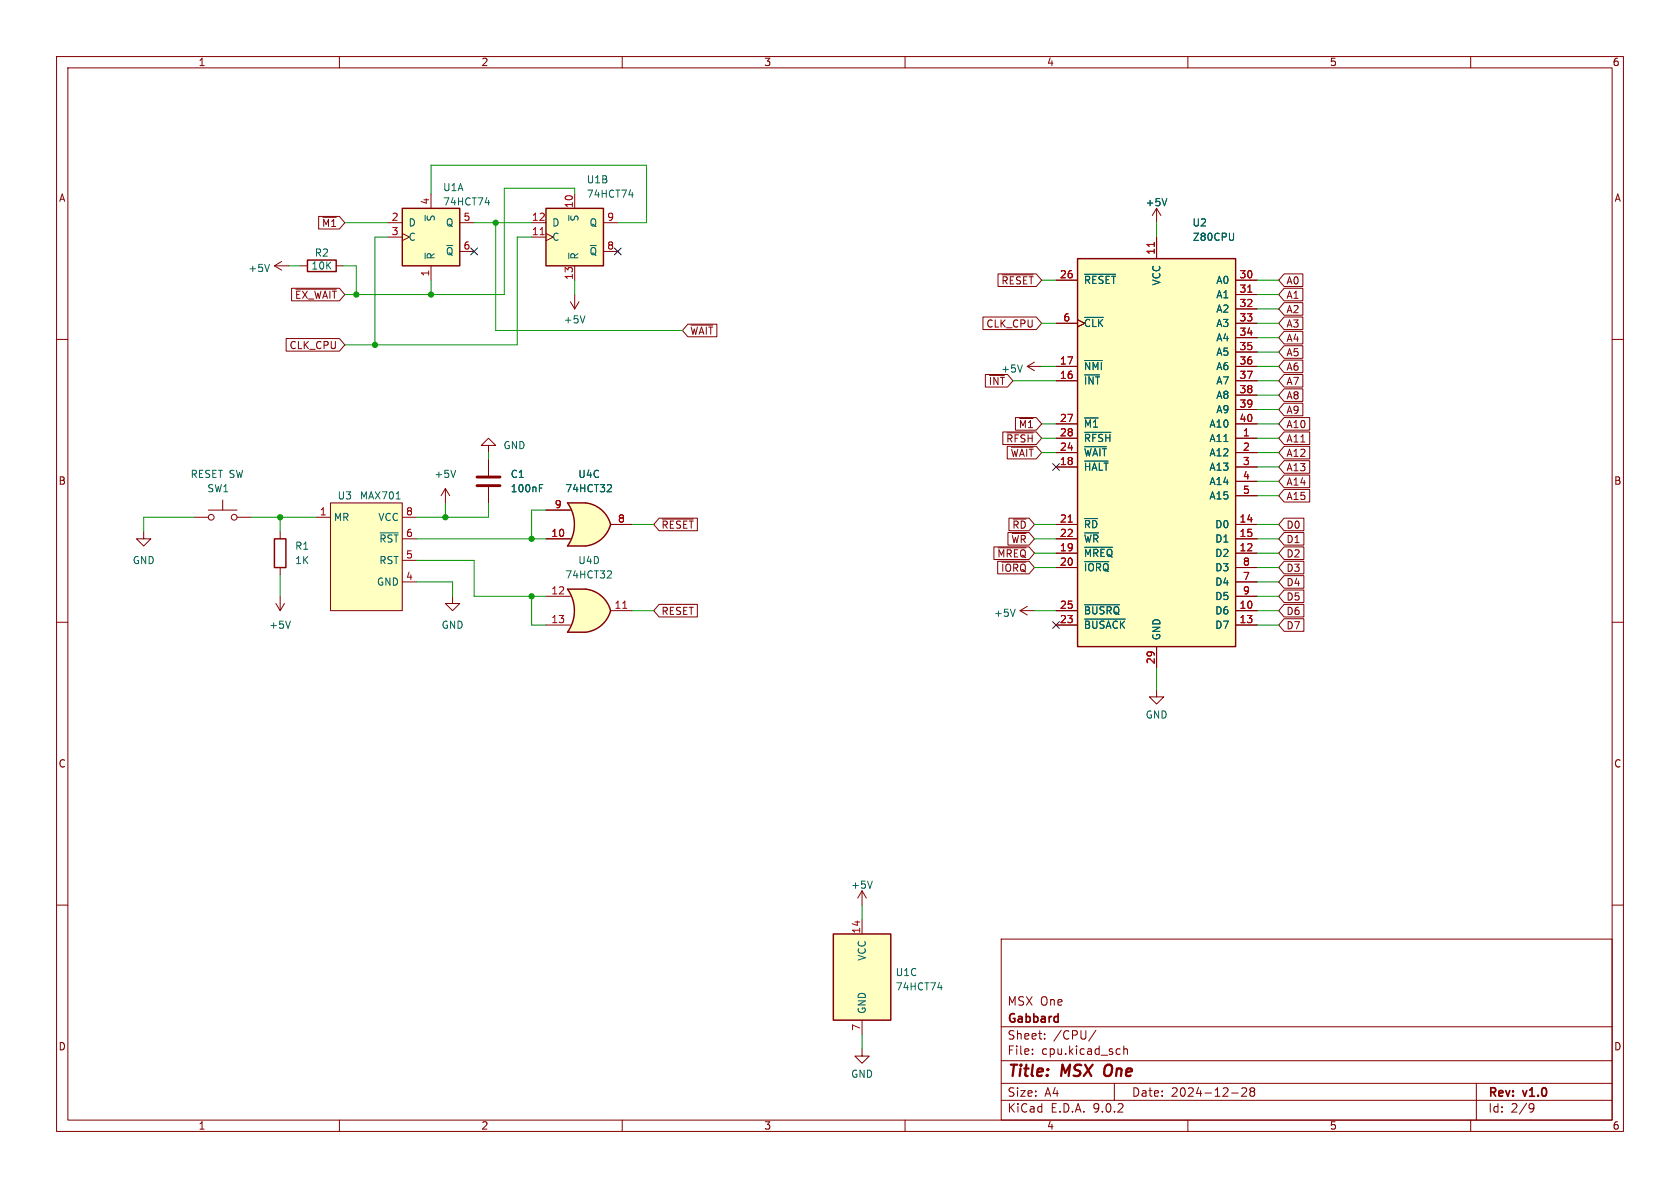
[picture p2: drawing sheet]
<svg xmlns="http://www.w3.org/2000/svg" width="297mm" height="210mm" viewBox="0 0 297 210" stroke-linecap="round" stroke-linejoin="round" font-family="sans-serif">
<g fill="none" stroke="#840000" stroke-width=".18">
<path d="M10 10h277v190h-277zM12 12h273v186h-273zM60 10v2M110 10v2M160 10v2M210 10v2M260 10v2M10 60h2M285 60h2M10 110h2M285 110h2M152.4 157.5l-.8 1.3"/>
<path d="M152.4 157.5l.8 1.3M152.4 157.5v2.5M10 160h2M177 166h108v32h-108zM285 160h2M60 198v2M110 198v2M160 198v2M177 194.5h108M177 191.5h108M177 187.5h108M177 181.5h108"/>
<path d="M182.5 186.3v.1M182.5 185.5v.1M184.7 183.6v.1M184.7 182.8v.1M193.7 182.1l-1.2 2M197 191.5v3M197.9 185.4l.1 .1M198 186.3l-.1 .1M198.7 184.9v1.5M198.7 185.5l.2-.1 .3 .1 .1 .9M210 198v2M217.7 193.2h1.2"/>
<path d="M219.5 192.4l.6-.1 .2 .1 .1 .3-.9 1.1h.9M221.2 192.9l-.2-.2 .2-.4 .5 .1 .1 .2-.3 .3M221.2 192.9l-.2 .3v.5l.2 .1 .5-.1 .1-.2-.1-.4-.2-.2M221.2 192.9h.3M260 198v2M261 191.5v6.5M270.6 195.1l.5 .1a.99 .99 0 0 1-.4 1.4h-.2M271.2 195.7l-.3 .3h-.3"/>
</g>
<path d="M195.4 188.5a1.5 1.5 0 0 0 0 1.6" fill="none" stroke="#840000" stroke-width=".4"/>
<path d="M154.2 155.8l-.4 1.2" fill="none" stroke="#006464" stroke-width=".18"/>
<path d="M190.5 45.7h27.9v68.6h-27.9z" fill="#ffffc2"/>
<path d="M190.5 45.7h27.9v68.6h-27.9zM48.5 95.3h2v5h-2z" fill="none" stroke="#840000" stroke-width=".25"/>
<g fill="none" stroke="#840000" stroke-width=".18">
<path d="M186.7 49.5h3.8M186.7 57.2h3.8M190.5 56.5l1.3 .7-1.3 .6M204.5 41.9v3.8M218.4 49.5h3.8M218.4 57.2h3.8M218.4 52.1h3.8M218.4 54.6h3.8M218.4 59.7h3.8M186.7 64.8h3.8M186.7 67.3h3.8M186.7 74.9h3.8"/>
<path d="M186.7 77.5h3.8M218.4 64.8h3.8M218.4 67.3h3.8M218.4 74.9h3.8M218.4 77.5h3.8M218.4 62.2h3.8M218.4 69.9h3.8M218.4 72.4h3.8M49.5 94v1.3M186.7 80h3.8M186.7 82.6h3.8M186.7 92.7h3.8"/>
<path d="M186.7 95.3h3.8M186.7 97.8h3.8M218.4 80h3.8M218.4 82.6h3.8M218.4 92.7h3.8M218.4 95.3h3.8M218.4 97.8h3.8M218.4 85.1h3.8M218.4 87.6h3.8M48.8 106.7l.7 1.3M49.5 100.3v1.3M49.5 105.4v2.6"/>
<path d="M50.3 106.7l-.8 1.3M186.7 100.3h3.8M186.7 108h3.8M186.7 110.5h3.8M204.5 114.3v3.8M218.4 100.3h3.8M218.4 108h3.8M218.4 110.5h3.8M218.4 102.9h3.8M218.4 105.4h3.8"/>
</g>
<g fill="none" stroke="#006464" stroke-width=".18">
<path d="M191.7 48.5h5.5M191.7 56.1h3.4M218.1 41.2l-.1 1.2M191.7 63.7h3.2M191.7 73.9h2.5M191.7 76.4h4.7M191.7 79h3.9M191.7 81.5h4.2M191.7 91.7h2.3M191.7 96.7h5M191.7 99.3h4.3M51.3 109.8l-.4 1.3"/>
<path d="M191.7 106.9h6.2M191.7 109.4h7.2"/>
</g>
<path d="M204.1 42.8v.8M220.6 51.7h.7M188.8 92.3h.8" fill="none" stroke="#a90000" stroke-width=".18"/>
<path d="M58.4 88.9h12.7v19.1h-12.7z" fill="#ffffc2"/>
<g fill="none" stroke="#840000" stroke-width=".18">
<path d="M204.5 36.8l-.8 1.3M204.5 36.8l.7 1.3M204.5 36.8v2.6M181.6 64.8l1.3 .7M181.6 64.8h2.5M182.9 64l-1.3 .8M55.9 91.4h2.5M58.4 88.9h12.7v19.1h-12.7zM71.1 91.4h2.6M71.1 95.3h2.6M71.1 99.1h2.6M71.1 102.9h2.6"/>
<path d="M80 105.4v1.3h1.3l-1.3 1.3-1.3-1.3h1.3M180.3 108l1.3 .7M180.3 108h2.6M181.6 107.2l-1.3 .8M204.5 121.9v1.3h1.2l-1.2 1.3-1.3-1.3h1.3"/>
</g>
<path d="M206.3 35.1l-.4 1.3M180.7 64.5l-.4 1.3M67.2 94.2h3.2M70 88.2h.8M179.5 107.7l-.5 1.3" fill="none" stroke="#006464" stroke-width=".18"/>
<path d="M100.3 104.1h3.2M100.3 111.8h3.2" fill="none" stroke="#ffffc2" stroke-width=".18"/>
<g fill="#ffffc2" stroke="#ffffc2" stroke-width=".18">
<path d="M102.9 106.6l5 1.4a5.2 5.2 0 0 1-4.4 3.8z"/>
<path d="M103.5 104.1a5.1 5.1 0 0 1 4.4 3.9l-4.9 1.2z"/>
</g>
<path d="M100.3 104.1h3.2v7.7h-3.2a6.7 6.7 0 0 0 0-7.7z" fill="#ffffc2"/>
<path d="M107.9 108a5.1 5.1 0 0 0-4.4-3.9h-3.2a6.6 6.6 0 0 1 0 7.7h3.2M107.9 108a5.2 5.2 0 0 1-4.4 3.8" fill="none" stroke="#840000" stroke-width=".25"/>
<path d="M78.7 86.4l-.7 1.2M78.7 86.4l.8 1.2M78.7 86.4v2.5M96.5 105.4h4.3M96.5 110.5h4.3M107.9 108h3.9" fill="none" stroke="#840000" stroke-width=".18"/>
<path d="M110.1 107.5h.7" fill="none" stroke="#a90000" stroke-width=".18"/>
<path d="M80.6 83.1l-.5 1.3M107.9 100.9l.2 .3-.1 .3-.7 .7h.8" fill="none" stroke="#006464" stroke-width=".18"/>
<path d="M71.1 36.8h10.2v10.2h-10.2z" fill="#ffffc2"/>
<path d="M71.1 36.8h10.2v10.2h-10.2zM54.4 46h5v2h-5z" fill="none" stroke="#840000" stroke-width=".25"/>
<g fill="none" stroke="#840000" stroke-width=".18">
<path d="M68.6 39.4h2.5M76.2 34.3v2.5M81.3 39.4h2.5M48.5 47l1.3 .8M48.5 47h2.6M49.8 46.2l-1.3 .8M53.1 47h1.3M59.4 47h1.3M68.6 41.9h2.5M71.1 41.3l1.3 .6-1.3 .6M76.2 47v2.5M81.3 44.5h2.5"/>
<path d="M86.4 78.7h1.2l-1.2-1.2-1.3 1.2h1.3v1.3M25.4 94v1.3h1.3l-1.3 1.2-1.3-1.2h1.3M34.3 91.4h2.5M36.8 90.2h5.1M39.4 88.4v1.8M41.9 91.4h2.5M86.4 81.3v2.8M86.4 86.1v2.8M152.4 185.4v1.3h1.3l-1.3 1.3-1.3-1.3h1.3"/>
<circle cx="37.3" cy="91.4" r=".51"/>
<circle cx="41.4" cy="91.4" r=".51"/>
</g>
<path d="M85.8 35.8h.8M86.4 35.4v.8M47.6 46.7l-.4 1.3M75.2 44.7v1M95.4 86.3h.4M95.4 85.7h.6" fill="none" stroke="#006464" stroke-width=".18"/>
<path d="M84.3 84.3h4.1M84.3 85.9h4.1" fill="none" stroke="#840000" stroke-width=".51"/>
<path d="M96.5 36.8h10.2v10.2h-10.2z" fill="#ffffc2"/>
<path d="M96.5 36.8h10.2v10.2h-10.2z" fill="none" stroke="#840000" stroke-width=".25"/>
<path d="M94 39.4h2.5M101.6 34.3v2.5M106.7 39.4h2.5M94 41.9h2.5M96.5 41.3l1.3 .6-1.3 .6M101.6 47v2.5M106.7 44.5h2.5" fill="none" stroke="#840000" stroke-width=".18"/>
<path d="M95.5 41.5h.7" fill="none" stroke="#a90000" stroke-width=".18"/>
<path d="M111.2 34.4h.8M111.8 34v.9M100.6 44.7v1" fill="none" stroke="#006464" stroke-width=".18"/>
<path d="M147.3 165.1h10.2v15.2h-10.2z" fill="#ffffc2"/>
<path d="M147.3 165.1h10.2v15.2h-10.2z" fill="none" stroke="#840000" stroke-width=".25"/>
<path d="M152.4 162.6v2.5M152.4 180.3v2.6" fill="none" stroke="#840000" stroke-width=".18"/>
<path d="M165.8 174.6h.8M166.4 174.2v.8" fill="none" stroke="#006464" stroke-width=".18"/>
<path d="M100.3 88.9h3.2M100.3 96.5h3.2" fill="none" stroke="#ffffc2" stroke-width=".18"/>
<g fill="#ffffc2" stroke="#ffffc2" stroke-width=".18">
<path d="M102.9 91.4l5 1.3a5.2 5.2 0 0 1-4.4 3.8z"/>
<path d="M103.5 88.9a5.1 5.1 0 0 1 4.4 3.8l-4.9 1.3z"/>
</g>
<path d="M100.3 88.9h3.2v7.6h-3.2a6.7 6.7 0 0 0 0-7.6z" fill="#ffffc2"/>
<path d="M103.5 96.5h-3.2a6.6 6.6 0 0 0 0-7.6h3.2a5.1 5.1 0 0 1 4.4 3.8 5.2 5.2 0 0 1-4.4 3.8" fill="none" stroke="#840000" stroke-width=".25"/>
<g fill="none" stroke="#840000" stroke-width=".18">
<path d="M56.3 38.3h3.7l1 1.1-1 1.1h-3.7zM57.1 38.4h2.4M50.6 59.8h9.4l1 1.2-1 1.1h-9.4zM51.6 51h8.4l1 1.1-1 1.1h-8.4zM52.3 51.1h7.2M100.8 53.3l.8 1.3M101.6 52.1v2.5M102.4 53.3l-.8 1.3M121.6 57.3h5.1v2.2h-5.1l-1-1.1zM122.1 57.5h3.9M173.8 56h9.4l.9 1.2-.9 1.1h-9.4zM176.4 48.4h6.8l.9 1.1-.9 1.1h-6.8z"/>
<path d="M177.2 48.6h5.5M186.7 49.5h3.8M186.7 57.2h3.8M190.5 56.5l1.3 .7-1.3 .6M204.5 41.9v3.8M218.4 49.5h3.8M218.4 57.2h3.8M218.4 52.1h3.8M218.4 54.6h3.8M218.4 59.7h3.8M227 51h3.3v2.2h-3.3l-.9-1.1zM227 56h3.3v2.3h-3.3l-.9-1.1z"/>
<path d="M227 53.5h3.3v2.2h-3.3l-.9-1.1zM227 48.4h3.3v2.2h-3.3l-.9-1.1zM227 58.6h3.3v2.2h-3.3l-.9-1.1zM174.2 66.2h3.9l1 1.1-1 1.1h-3.9zM174.9 66.4h2.7M177.3 76.4h5.9l.9 1.1-.9 1.1h-5.9zM178 76.5h4.7M178.1 78.9h5.1l.9 1.1-.9 1.1h-5.1zM178.8 79.1h3.9M179.5 73.8h3.7l.9 1.1-.9 1.1h-3.7zM180.2 74h2.5M186.7 64.8h3.8"/>
<path d="M186.7 67.3h3.8M186.7 74.9h3.8M186.7 77.5h3.8M218.4 64.8h3.8M218.4 67.3h3.8M218.4 74.9h3.8M218.4 77.5h3.8M218.4 62.2h3.8M218.4 69.9h3.8M218.4 72.4h3.8M227 66.2h3.3v2.2h-3.3l-.9-1.1zM227 63.7h3.3v2.2h-3.3l-.9-1.1z"/>
<path d="M227 61.1h3.3v2.2h-3.3l-.9-1.1zM227 73.8h4.5v2.2h-4.5l-.9-1.1zM227 71.3h3.3v2.2h-3.3l-.9-1.1zM227 76.4h4.5v2.2h-4.5l-.9-1.1zM227 78.9h4.5v2.2h-4.5l-.9-1.1zM227 68.7h3.3v2.3h-3.3l-.9-1.1zM86.4 81.3v2.8M86.4 86.1v2.8M96.5 90.2h4.3M96.5 95.3h4.3M107.9 92.7h3.9M116.5 91.6h6.8v2.2h-6.8l-.9-1.1z"/>
<path d="M117.1 91.8h5.5M175.7 96.7h6.2l1 1.1-1 1.1h-6.2zM176.4 99.2h5.5l1 1.1-1 1.1h-5.5zM176.4 96.8h5M177.1 99.4h4.3M178.2 94.1h3.7l1 1.2-1 1.1h-3.7zM178.4 91.6h3.5l1 1.1-1 1.1h-3.5zM179.1 91.8h2.3M186.7 95.3h3.8M186.7 92.7h3.8M186.7 80h3.8M186.7 82.6h3.8"/>
<path d="M186.7 97.8h3.8M218.4 95.3h3.8M218.4 92.7h3.8M218.4 80h3.8M218.4 82.6h3.8M218.4 97.8h3.8M218.4 85.1h3.8M218.4 87.6h3.8M227 96.7h3.5v2.2h-3.5l-.9-1.1zM227 81.4h4.5v2.3h-4.5l-.9-1.1zM227 94.1h3.5v2.3h-3.5l-.9-1.1zM227 91.6h3.5v2.2h-3.5l-.9-1.1z"/>
<path d="M227 99.2h3.5v2.2h-3.5l-.9-1.1zM227 84h4.5v2.2h-4.5l-.9-1.1zM227 86.5h4.5v2.2h-4.5l-.9-1.1zM116.5 106.8h6.8v2.3h-6.8l-.9-1.1zM186.7 100.3h3.8M186.7 108h3.8M186.7 110.5h3.8M204.5 114.3v3.8M218.4 100.3h3.8M218.4 108h3.8M218.4 110.5h3.8M218.4 102.9h3.8"/>
<path d="M218.4 105.4h3.8M227 101.8h3.5v2.2h-3.5l-.9-1.1zM227 104.3h3.5v2.2h-3.5l-.9-1.1zM227 109.4h3.5v2.2h-3.5l-.9-1.1zM227 106.8h3.5v2.3h-3.5l-.9-1.1z"/>
</g>
<g fill="none" stroke="#006464" stroke-width=".18">
<path d="M206.3 35.1l-.4 1.3M103.4 55.8l-.4 1.3M191.7 48.5h5.5M191.7 56.1h3.4M218.1 41.2l-.1 1.2M191.7 63.7h3.2M191.7 73.9h2.5M191.7 76.4h4.7M191.7 79h3.9M95.4 86.3h.4M95.4 85.7h.6M107.9 85.7l.2 .2-.1 .3-.7 .7h.8"/>
<path d="M191.7 81.5h4.2M191.7 91.7h2.3M191.7 96.7h5M191.7 99.3h4.3M191.7 106.9h6.2M191.7 109.4h7.2"/>
</g>
<g fill="none" stroke="#009600" stroke-width=".18">
<path d="M61 39.4h7.6M76.2 34.3v-5.1h38.1v10.2h-5.1M83.8 39.4h10.2M87.6 39.4v19h33M101.6 34.3v-1h-12.4v18.8h-28.2M204.5 39.4v2.5M51.1 47h2M60.7 47h2.3v5.1M68.6 41.9h-2.3v19.1M76.2 49.5v2.6M94 41.9h-2.6v19.1h-30.4M101.6 49.5v2.6"/>
<path d="M184.1 49.5h2.6M184.1 57.2h2.6M222.2 52.1h3.9M222.2 59.7h3.9M222.2 49.5h3.9M222.2 57.2h3.9M222.2 54.6h3.9M179.1 67.3h7.6M184.1 77.5h2.6M184.1 74.9h2.6M184.1 64.8h2.6M222.2 77.5h3.9"/>
<path d="M222.2 74.9h3.9M222.2 67.3h3.9M222.2 64.8h3.9M222.2 69.9h3.9M222.2 72.4h3.9M222.2 62.2h3.9M34.3 91.4h-8.9v2.6M44.4 91.4h11.5M49.5 91.4v2.6M73.7 95.3h22.8M73.7 99.1h10.1v6.3h12.7M78.7 88.9v2.5"/>
<path d="M86.4 88.9v2.5h-12.7M86.4 80v1.3M96.5 90.2h-2.5v5.1M111.8 92.7h3.8M182.9 92.7h3.8M182.9 95.3h3.8M182.9 97.8h3.8M184.1 80h2.6M222.2 85.1h3.9M222.2 92.7h3.9M222.2 82.6h3.9M222.2 95.3h3.9"/>
<path d="M222.2 97.8h3.9M222.2 80h3.9M222.2 87.6h3.9M49.5 101.6v3.8M73.7 102.9h6.3v2.5M94 105.4v5.1h2.5M111.8 108h3.8M182.9 100.3h3.8M182.9 108h3.8M204.5 118.1v3.8M222.2 110.5h3.9M222.2 102.9h3.9"/>
<path d="M222.2 100.3h3.9M222.2 108h3.9M222.2 105.4h3.9M152.4 160v2.6M152.4 182.9v2.5"/>
</g>
<path d="M83.2 43.8l1.2 1.3M84.4 43.8l-1.2 1.3M108.6 43.8l1.2 1.3M109.8 43.8l-1.2 1.3M186.1 81.9l1.2 1.3M187.3 81.9l-1.2 1.3M186.1 109.9l1.2 1.2M187.3 109.9l-1.2 1.2" fill="none" stroke="#000084" stroke-width=".18"/>
<path d="M204.1 42.8v.8M220.6 51.7h.7M188.8 92.3h.8" fill="none" stroke="#a90000" stroke-width=".18"/>
<g fill="#009600" stroke="#009600" stroke-width=".18">
<circle cx="94" cy="95.3" r=".46"/>
<circle cx="66.3" cy="61" r=".46"/>
<circle cx="78.7" cy="91.4" r=".46"/>
<circle cx="94" cy="105.4" r=".46"/>
<circle cx="49.5" cy="91.4" r=".46"/>
<circle cx="87.6" cy="39.4" r=".46"/>
<circle cx="76.2" cy="52.1" r=".46"/>
<circle cx="63" cy="52.1" r=".46"/>
</g>
<g font-size="2.8" fill="#840000">
<text x="178" y="190.9">Title:</text>
<text x="187.7" y="190.9">MSX</text>
<text x="196.1" y="190.9">One</text>
</g>
<g font-size="2.1" fill="#840000">
<text x="178" y="178">MSX One</text>
<text x="178" y="184">Sheet:</text>
<text x="178" y="181.2">Gabbard</text>
<text x="186.2" y="184">/CPU/</text>
<text x="178" y="186.7">File:</text>
<text x="184.1" y="186.7">cpu.kicad_sch</text>
<text x="178" y="196.9">KiCad</text>
<text x="178" y="194.1">Size:</text>
<text x="184.7" y="194.1">A4</text>
<text x="185.7" y="196.9">E.D.A.</text>
<text x="193.3" y="196.9">9.0.2</text>
<text x="200" y="194.1">Date:</text>
<text x="207" y="194.1">2024-12-28</text>
<text x="263" y="194.3">Rev:</text>
<text x="263" y="196.9">Id:</text>
<text x="267.1" y="196.9">2/9</text>
<text x="269.4" y="194.3">v1.0</text>
</g>
<g font-size="1.8" fill="#840000">
<text x="35" y="11.9">1</text>
<text x="85" y="11.9">2</text>
<text x="135" y="11.9">3</text>
<text x="185" y="11.9">4</text>
<text x="235" y="11.9">5</text>
<text x="285" y="11.9">6</text>
<text x="10.3" y="35.9">A</text>
<text x="285.3" y="35.9">A</text>
<text x="56.8" y="40.3">~{M1}</text>
<text x="52" y="53">~{EX_WAIT}</text>
<text x="176.9" y="50.5">~{RESET}</text>
<text x="227.3" y="53">A1</text>
<text x="227.3" y="50.5">A0</text>
<text x="121.9" y="59.4">~{WAIT}</text>
<text x="174.3" y="58.1">CLK_CPU</text>
<text x="227.3" y="58.1">A3</text>
<text x="227.3" y="55.6">A2</text>
<text x="51.1" y="61.9">CLK_CPU</text>
<text x="227.3" y="60.6">A4</text>
<text x="227.3" y="65.7">A6</text>
<text x="227.3" y="63.2">A5</text>
<text x="174.7" y="68.3">~{INT}</text>
<text x="176.9" y="66.1">+5V</text>
<text x="227.3" y="68.3">A7</text>
<text x="227.3" y="70.8">A8</text>
<text x="180" y="75.9">~{M1}</text>
<text x="227.3" y="75.9">A10</text>
<text x="227.3" y="73.3">A9</text>
<text x="177.8" y="78.4">~{RFSH}</text>
<text x="178.6" y="81">~{WAIT}</text>
<text x="227.3" y="83.5">A13</text>
<text x="227.3" y="78.4">A11</text>
<text x="227.3" y="81">A12</text>
<text x="10.3" y="85.9">B</text>
<text x="227.3" y="86">A14</text>
<text x="227.3" y="88.6">A15</text>
<text x="285.3" y="85.9">B</text>
<text x="116.8" y="93.7">~{RESET}</text>
<text x="178.9" y="93.7">~{RD}</text>
<text x="227.3" y="93.7">D0</text>
<text x="176.2" y="98.7">~{MREQ}</text>
<text x="176.9" y="101.3">~{IORQ}</text>
<text x="178.7" y="96.2">~{WR}</text>
<text x="227.3" y="98.7">D2</text>
<text x="227.3" y="96.2">D1</text>
<text x="227.3" y="101.3">D3</text>
<text x="227.3" y="103.8">D4</text>
<text x="227.3" y="106.4">D5</text>
<text x="116.8" y="108.9">RESET</text>
<text x="227.3" y="111.4">D7</text>
<text x="227.3" y="108.9">D6</text>
<text x="10.3" y="135.9">C</text>
<text x="285.3" y="135.9">C</text>
<text x="10.3" y="185.9">D</text>
<text x="285.3" y="185.9">D</text>
<text x="35" y="199.9">1</text>
<text x="85" y="199.9">2</text>
<text x="135" y="199.9">3</text>
<text x="185" y="199.9">4</text>
<text x="235" y="199.9">5</text>
<text x="285" y="199.9">6</text>
</g>
<g font-size="1.8" fill="#006464">
<text x="78.2" y="34">U1A</text>
<text x="103.6" y="35.2">74HCT74</text>
<text x="103.6" y="32.6">U1B</text>
<text x="72.1" y="40.2">D</text>
<text x="77.1" y="39.3" transform="rotate(-90 77.1 39.3)">~{S}</text>
<text x="78.2" y="36.5">74HCT74</text>
<text x="78.7" y="40.2">Q</text>
<text x="97.5" y="40.2">D</text>
<text x="102.5" y="39.3" transform="rotate(-90 102.5 39.3)">~{S}</text>
<text x="104.1" y="40.2">Q</text>
<text x="202.4" y="36.7">+5V</text>
<text x="210.7" y="40.2">U2</text>
<text x="54.9" y="47.9">10K</text>
<text x="55.6" y="45.6">R2</text>
<text x="72.1" y="42.8">C</text>
<text x="77.1" y="46" transform="rotate(-90 77.1 46)">~{R}</text>
<text x="78.7" y="45.3">~{Q}</text>
<text x="97.5" y="42.8">C</text>
<text x="102.5" y="46" transform="rotate(-90 102.5 46)">~{R}</text>
<text x="104.1" y="45.3">~{Q}</text>
<text x="210.8" y="42.8">Z80CPU</text>
<text x="43.8" y="48.3">+5V</text>
<text x="191.5" y="50.4">~{RESET}</text>
<text x="205.3" y="50.6" transform="rotate(-90 205.3 50.6)">VCC</text>
<text x="214.9" y="50.4">A0</text>
<text x="214.9" y="52.9">A1</text>
<text x="99.6" y="57.4">+5V</text>
<text x="191.5" y="58">~{CLK}</text>
<text x="214.9" y="55.5">A2</text>
<text x="214.9" y="58">A3</text>
<text x="191.5" y="65.6">~{NMI}</text>
<text x="214.9" y="60.6">A4</text>
<text x="214.9" y="63.1">A5</text>
<text x="214.9" y="65.6">A6</text>
<text x="191.5" y="68.2">~{INT}</text>
<text x="214.9" y="68.2">A7</text>
<text x="214.9" y="70.7">A8</text>
<text x="191.5" y="75.8">~{M1}</text>
<text x="213.7" y="75.8">A10</text>
<text x="214.9" y="73.3">A9</text>
<text x="88.9" y="79.6">GND</text>
<text x="191.5" y="78.3">~{RFSH}</text>
<text x="191.5" y="80.9">~{WAIT}</text>
<text x="191.5" y="83.4">~{HALT}</text>
<text x="213.7" y="78.3">A11</text>
<text x="213.7" y="80.9">A12</text>
<text x="213.7" y="83.4">A13</text>
<text x="33.6" y="84.7">RESET SW</text>
<text x="36.6" y="87.2">SW1</text>
<text x="59.6" y="88.5">U3</text>
<text x="63.5" y="88.5">MAX701</text>
<text x="76.7" y="84.7">+5V</text>
<text x="90.2" y="84.7">C1</text>
<text x="90.2" y="87.2">100nF</text>
<text x="99.8" y="87.2">74HCT32</text>
<text x="102.1" y="84.7">U4C</text>
<text x="213.7" y="86">A14</text>
<text x="213.7" y="88.5">A15</text>
<text x="58.9" y="92.3">MR</text>
<text x="66.8" y="92.3">VCC</text>
<text x="191.5" y="93.6">~{RD}</text>
<text x="214.7" y="93.6">D0</text>
<text x="23.4" y="99.9">GND</text>
<text x="52.1" y="97.4">R1</text>
<text x="52.1" y="99.9">1K</text>
<text x="67" y="96.1">~{RST}</text>
<text x="67" y="99.9">RST</text>
<text x="102.1" y="99.9">U4D</text>
<text x="191.5" y="96.1">~{WR}</text>
<text x="191.5" y="98.7">~{MREQ}</text>
<text x="191.5" y="101.2">~{IORQ}</text>
<text x="214.7" y="96.1">D1</text>
<text x="214.7" y="98.7">D2</text>
<text x="214.7" y="101.2">D3</text>
<text x="66.5" y="103.7">GND</text>
<text x="99.8" y="102.5">74HCT32</text>
<text x="214.7" y="103.7">D4</text>
<text x="214.7" y="106.3">D5</text>
<text x="47.5" y="111.4">+5V</text>
<text x="78" y="111.4">GND</text>
<text x="175.6" y="109.2">+5V</text>
<text x="191.5" y="108.8">~{BUSRQ}</text>
<text x="191.5" y="111.4">~{BUSACK}</text>
<text x="205.3" y="113.3" transform="rotate(-90 205.3 113.3)">GND</text>
<text x="214.7" y="108.8">D6</text>
<text x="214.7" y="111.4">D7</text>
<text x="202.4" y="127.2">GND</text>
<text x="150.4" y="157.3">+5V</text>
<text x="153.3" y="169.9" transform="rotate(-90 153.3 169.9)">VCC</text>
<text x="158.3" y="172.7">U1C</text>
<text x="153.3" y="179.3" transform="rotate(-90 153.3 179.3)">GND</text>
<text x="158.3" y="175.3">74HCT74</text>
<text x="150.4" y="190.7">GND</text>
</g>
<g font-size="1.8" fill="#a90000">
<text x="69.1" y="39.1">2</text>
<text x="69.1" y="41.7">3</text>
<text x="75.9" y="36.3" transform="rotate(-90 75.9 36.3)">4</text>
<text x="81.8" y="39.1">5</text>
<text x="93.9" y="39.1">12</text>
<text x="93.9" y="41.7">11</text>
<text x="101.3" y="36.9" transform="rotate(-90 101.3 36.9)">10</text>
<text x="107.2" y="39.1">9</text>
<text x="81.8" y="44.2">6</text>
<text x="107.2" y="44.2">8</text>
<text x="204.2" y="45.1" transform="rotate(-90 204.2 45.1)">11</text>
<text x="75.9" y="49" transform="rotate(-90 75.9 49)">1</text>
<text x="101.3" y="49.6" transform="rotate(-90 101.3 49.6)">13</text>
<text x="187.3" y="49.3">26</text>
<text x="219" y="49.3">30</text>
<text x="219" y="51.8">31</text>
<text x="187.9" y="56.9">6</text>
<text x="219" y="54.4">32</text>
<text x="219" y="56.9">33</text>
<text x="219" y="59.4">34</text>
<text x="187.3" y="64.5">17</text>
<text x="219" y="62">35</text>
<text x="219" y="64.5">36</text>
<text x="187.3" y="67.1">16</text>
<text x="219" y="67.1">37</text>
<text x="219" y="69.6">38</text>
<text x="187.3" y="74.7">27</text>
<text x="187.3" y="77.2">28</text>
<text x="219" y="72.1">39</text>
<text x="219" y="74.7">40</text>
<text x="219.6" y="77.2">1</text>
<text x="187.3" y="79.8">24</text>
<text x="187.3" y="82.3">18</text>
<text x="219.6" y="79.8">2</text>
<text x="219.6" y="82.3">3</text>
<text x="98" y="89.9">9</text>
<text x="219.6" y="84.8">4</text>
<text x="219.6" y="87.4">5</text>
<text x="56.4" y="91.2">1</text>
<text x="71.7" y="91.2">8</text>
<text x="71.7" y="95">6</text>
<text x="97.4" y="95">10</text>
<text x="109.1" y="92.5">8</text>
<text x="187.3" y="92.5">21</text>
<text x="187.3" y="95">22</text>
<text x="219" y="92.5">14</text>
<text x="219" y="95">15</text>
<text x="71.7" y="98.8">5</text>
<text x="187.3" y="97.5">19</text>
<text x="187.3" y="100.1">20</text>
<text x="219" y="97.5">12</text>
<text x="219.6" y="100.1">8</text>
<text x="71.7" y="102.6">4</text>
<text x="97.4" y="105.2">12</text>
<text x="108.5" y="107.7">11</text>
<text x="187.3" y="107.7">25</text>
<text x="219" y="107.7">10</text>
<text x="219.6" y="102.6">7</text>
<text x="219.6" y="105.2">9</text>
<text x="97.4" y="110.2">13</text>
<text x="187.3" y="110.2">23</text>
<text x="219" y="110.2">13</text>
<text x="204.2" y="117.5" transform="rotate(-90 204.2 117.5)">29</text>
<text x="152.1" y="165.1" transform="rotate(-90 152.1 165.1)">14</text>
<text x="152.1" y="182.3" transform="rotate(-90 152.1 182.3)">7</text>
</g>
</svg>
